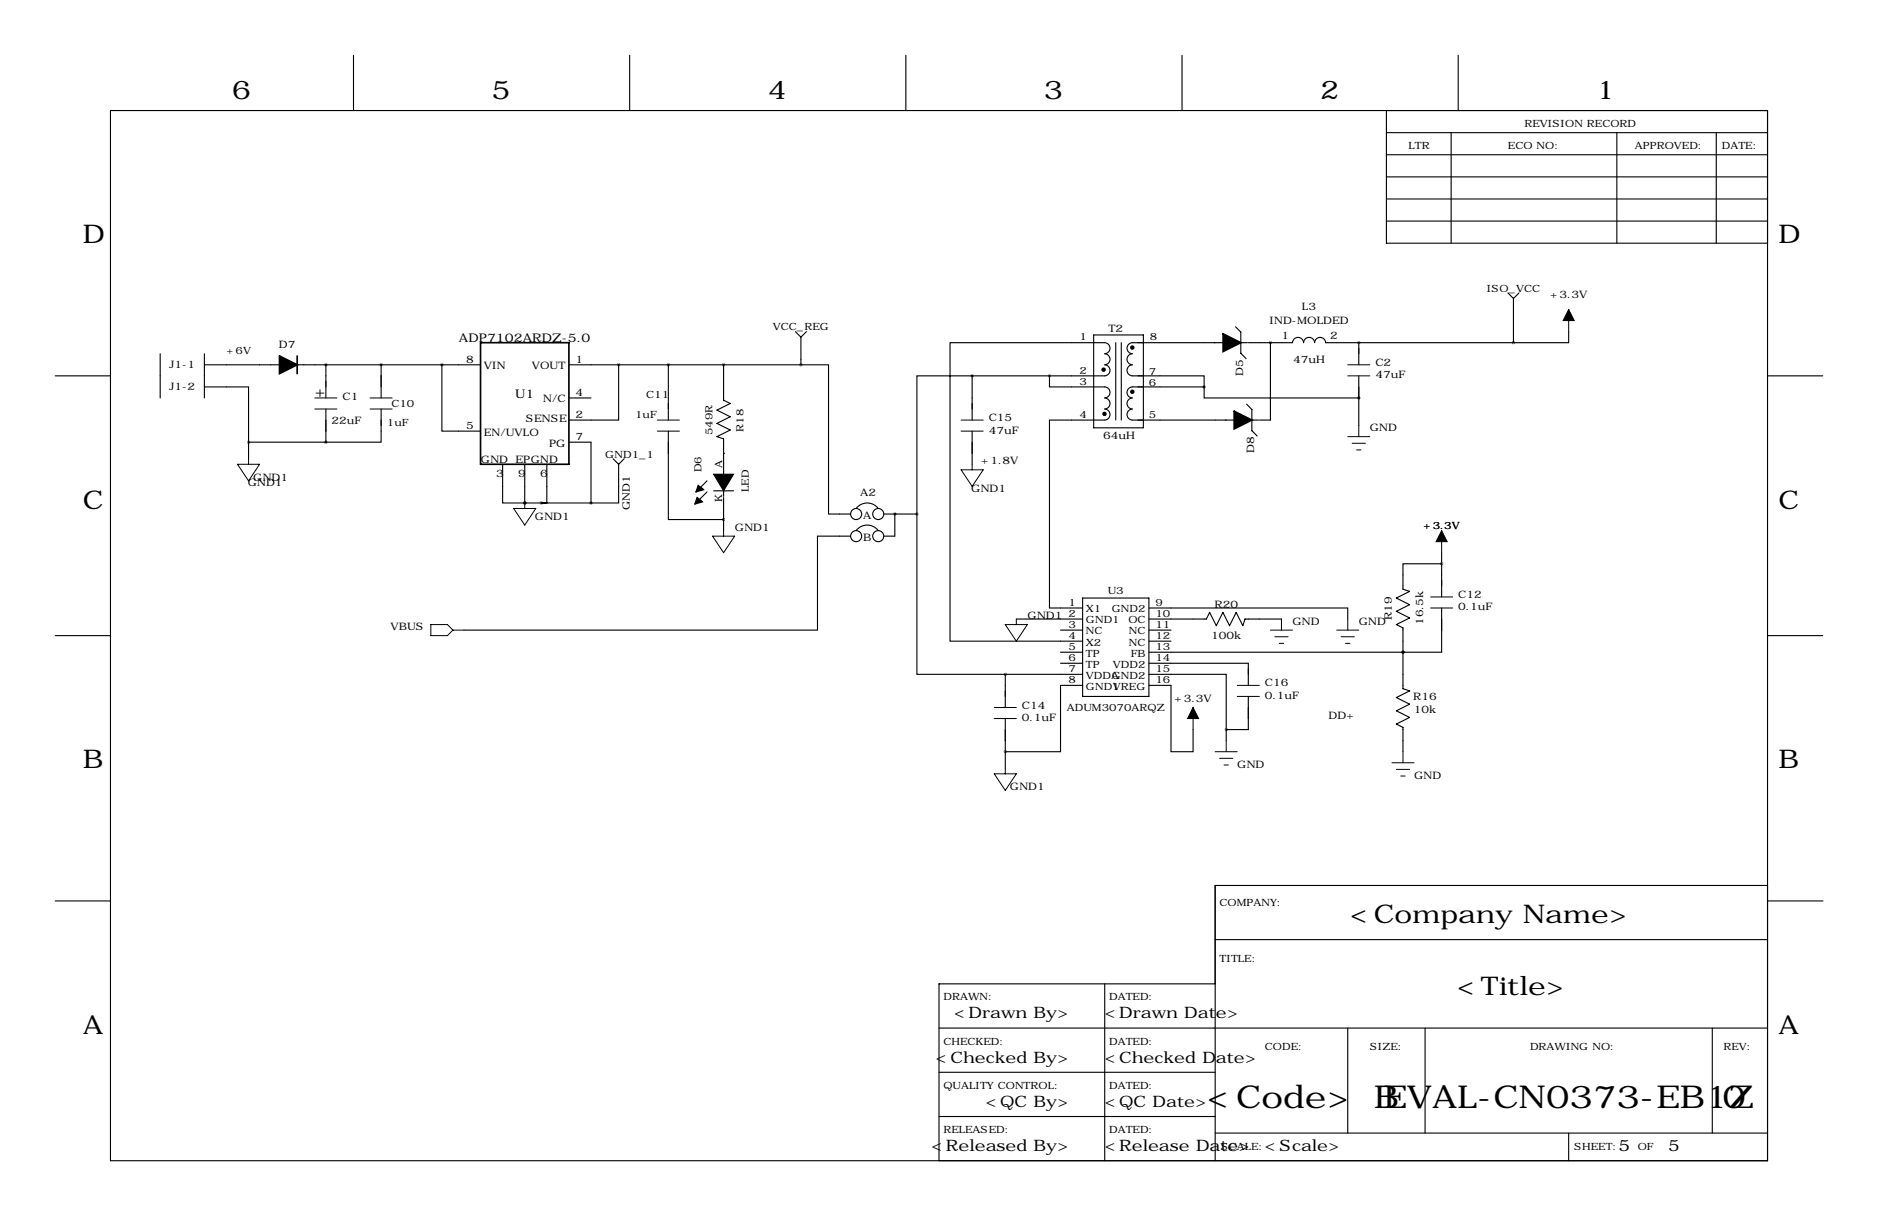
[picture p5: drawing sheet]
<svg xmlns="http://www.w3.org/2000/svg" width="432mm" height="279mm" viewBox="0 0 432 279" stroke-linecap="round" stroke-linejoin="round" font-family="sans-serif">
<g fill="none" stroke="#000" stroke-width=".25">
<path d="M81.3 12.7v12.7M144.8 12.7v12.7M208.3 12.7v12.7M271.8 12.7v12.7M335.3 12.7v12.7M25.4 25.4h381v241.3h-381zM318.8 30.5h87.6M318.8 35.6h87.6M318.8 25.4v30.5h87.6M333.7 30.5v25.4M371.8 30.5v25.4M394.6 30.5v25.4"/>
<path d="M318.8 45.7h87.6M318.8 50.8h87.6M318.8 40.6h87.6M182.9 76.2l1.2 1.3M184.1 77.5v6.3M185.4 76.2l-1.3 1.3M251.5 77h11.4v21.3h-11.4zM256.5 78.7v17.8M257.8 78.7v17.8M281.2 78.7h-20.9a1.27 1.27 0 0 0-1.2 1.3 1.27 1.27 0 0 0 1.2 1.3 1.27 1.27 0 0 0-1.2 1.3 1.27 1.27 0 0 0 1.2 1.2 1.27 1.27 0 0 0-1.2 1.3 1.27 1.27 0 0 0 1.2 1.3h16.6v2.5M284.1 75.1l1.2 1.2v4.9l1.2 1.2M285.3 78.7h1.5"/>
<path d="M287 78.7h10.2a1.27 1.27 0 0 1 1.3-1.2 1.27 1.27 0 0 1 1.2 1.2 1.27 1.27 0 0 1 1.3-1.2 1.27 1.27 0 0 1 1.3 1.2 1.27 1.27 0 0 1 1.2-1.2 1.27 1.27 0 0 1 1.3 1.2h43.2M292.1 78.7v17.8h-2.5M312.4 78.7h.1M312.4 78.7v5.1M346.7 67.3l1.3 1.3M348 68.6v10.1M349.2 67.3l-1.2 1.3M360.7 76.2v2.5h-12.7M12.7 86.4h12.7M36.8 81.3v10.1M47 88.9h10.1v12.7M47 81.3v10.1"/>
<path d="M47 83.8h17.3M68.3 83.8h42.2M74.9 83.8v7.6M74.9 94v7.6M87.6 94v7.6h-12.7M87.6 83.8v7.6M101.6 83.8v15.3h8.9M130.8 83.8h53.3M130.8 91.4h5.1M142.2 83.8v12.7h-11.4M153.7 99.1v20.3h12.7M153.7 83.8v12.7"/>
<path d="M166.4 83.8v8.1l1.5 .8-3.1 1.5 3.1 1.6-3.1 1.5 3.1 1.5-3.1 1.5 1.6 .5v13.2M184.1 83.8h6.4v34.3h5.1M223.5 86.4h30.5a1.27 1.27 0 0 0 1.2-1.3 1.27 1.27 0 0 0-1.2-1.3 1.27 1.27 0 0 0 1.2-1.3 1.27 1.27 0 0 0-1.2-1.2 1.27 1.27 0 0 0 1.2-1.3 1.27 1.27 0 0 0-1.2-1.3h-35.6v68.6h30.5M223.5 86.4h-12.7v31.7M223.5 86.4v10.1M223.5 99.1v7.6M241.3 86.4v2.5h12.7a1.27 1.27 0 0 1 1.2 1.3 1.27 1.27 0 0 1-1.2 1.2 1.27 1.27 0 0 1 1.2 1.3 1.27 1.27 0 0 1-1.2 1.3 1.27 1.27 0 0 1 1.2 1.2 1.27 1.27 0 0 1-1.2 1.3h-12.7v43.2h7.6M276.9 88.9h-16.6a1.27 1.27 0 0 0-1.2 1.3 1.27 1.27 0 0 0 1.2 1.2 1.27 1.27 0 0 0-1.2 1.3 1.27 1.27 0 0 0 1.2 1.3 1.27 1.27 0 0 0-1.2 1.2 1.27 1.27 0 0 0 1.2 1.3h23.5M276.9 88.9v2.5h35.5M286.6 92.9l1.2 1.2v4.9l1.3 1.2M287.8 96.5h1.6M312.4 91.4h.1"/>
<path d="M312.4 86.4v11.4M406.4 86.4h12.7M57.1 101.6h17.8M57.1 101.6v3.8M115.6 106.7v8.9h5M120.6 115.6h.1M120.6 106.7v8.9M120.6 115.6h15.3M125.7 106.7v8.9h-1.2M130.8 101.6h5.1v14M141 105.4l1.2 1.3M142.2 106.7v8.9h-6.3"/>
<path d="M143.5 105.4l-1.3 1.3M162.6 110.5l-2.6 2.5M162.6 113l-2.6 2.6M164.1 112.8h4.6M166.4 104.1h.1M166.4 114.3v7.6M196.9 116.8a3.2 3.2 0 0 1 5 0M203.2 118.1h7.6M205.7 118.1h.1M205.7 118.1v5.1h-2.5M210.8 118.1v36.8h20.3M195.6 123.2h-7.6v21.6h-81.3"/>
<path d="M196.9 121.9a3.2 3.2 0 0 1 5 0M248.9 137.4h15.3v22.6h-15.3zM264.2 139.7h45.7v2.5M331.5 139.7v10.2h-8.9M331.5 129.5h-8.9v5.9l1.5 .5-3 1.5 3 1.5-3 1.6 3 1.5-3 1.5 1.5 .8v13.9l1.5 .6-3 1.5 3 1.5-3 1.5 3 1.5-3 1.6 1.5 .7v5.6M331.5 127v10.2M12.7 146h12.7M231.1 154.9h17.8M231.1 154.9v7.7M233.7 142.2h15.2M243.8 144.8h5.1M243.8 149.9h5.1"/>
<path d="M243.8 152.4h5.1M248.9 157.5h-5.1v15.2h-12.7M264.2 154.9h17.7v12.7M264.2 157.5h5v15.2h5.1v-5.1M264.2 142.2h13.2l.7-1.5 1.6 3.1 1.5-3.1 1.5 3.1 1.5-3.1 1.6 3.1 .5-1.6h8.3M264.2 144.8h5M264.2 147.3h5M264.2 149.9h58.4M264.2 152.4h22.8v5.1M322.6 149.9h.1M406.4 146h12.7M231.1 165.1v11.4"/>
<path d="M281.9 167.6v2.6M287 160v7.6h-5.1M12.7 207h12.7M279.4 215.9h127M406.4 203.5h-127v63.2M406.5 207h12.7M215.9 236.2h190.5M254 226.1v40.6M279.4 226.1h-63.5v40.6M309.9 236.2v24.1M327.7 236.2v24.1M393.7 236.2v24.1"/>
<path d="M215.9 246.4h63.5M215.9 256.5h63.5M279.4 260.3h127M360.7 260.3v6.4"/>
<circle cx="196.8" cy="118.1" r="1.27"/>
<circle cx="201.9" cy="118.1" r="1.27"/>
<circle cx="196.8" cy="123.2" r="1.27"/>
<circle cx="201.9" cy="123.2" r="1.27"/>
</g>
<g fill="none" stroke="#000" stroke-width=".23">
<path d="M360.7 71.1v5.1M72.4 94h5.1M72.4 91.4h5.1M85.1 94h5.1M85.1 91.4h5.1M151.1 96.5h5.1M151.1 99.1h5.1M221 96.5h5.1M221 99.1h5.1M309.9 83.8h5.1M309.9 86.4h5.1M312.4 97.8v2.5"/>
<path d="M54.6 106.7h5.1l-2.6 3.8zM57.1 105.4v1.3M118.1 116.8h5.1l-2.6 3.9zM120.6 115.6v1.2M221 107.9h5.1l-2.6 3.9zM223.5 106.7v1.2M309.9 100.3h5.1M310.9 101.9h3M311.9 103.4h1M163.8 123.2h5.1l-2.5 3.8zM166.4 121.9v1.3M328.9 137.2h5.1"/>
<path d="M328.9 139.7h5.1M331.5 121.9v5.1M99.1 143.5h3.8l1.2 1.3-1.2 1.2h-3.8zM104.1 144.8h2.6M231.1 143.5h5.1l-2.5 3.8zM233.7 142.2v1.3M284.5 157.5h5.1M292.1 144.8h5.1M293.1 146.3h3.1M294.1 147.8h1M294.6 142.2v2.6M307.3 144.8h5.1"/>
<path d="M308.4 146.3h3M309.4 147.8h1M309.9 142.2v2.6M228.6 162.6h5.1M228.6 165.1h5.1M228.6 177.8h5.1l-2.6 3.8zM231.1 176.5v1.3M274.3 162.6v5M279.4 172.7h5.1M280.4 174.2h3.1M281.4 175.8h1M281.9 170.2v2.5"/>
<path d="M284.5 160h5.1M320 175.3h5.1M321.1 176.8h3M322.1 178.3h1M322.6 172.7v2.6"/>
</g>
<path d="M160.3 114.3l1.2 1-1.7 .5zM160.5 111.5l1.3 1-1.8 .5zM166.4 109h2.3l-2.3 3.8zM164.1 109h2.3v3.8z" fill="#000" stroke="#000" stroke-width=".25"/>
<path d="M281.2 76.7l4.1 2-4.1 2.1zM64.3 81.8l4 2-4 2.1zM283.8 94.5l4 2-4 2.1z" fill="#000" stroke="#000" stroke-width=".38"/>
<path d="M110.5 78.7h20.3v28h-20.3zM68.3 81.8v4.1" fill="none" stroke="#000" stroke-width=".38"/>
<g fill="none" stroke="#000" stroke-width=".51">
<circle cx="260.3" cy="79.9" r=".25"/>
<circle cx="253.7" cy="84.9" r=".25"/>
<circle cx="253.9" cy="95.1" r=".25"/>
<circle cx="260.4" cy="90" r=".25"/>
</g>
<path d="M360.7 71.1l1.2 2.6h-2.5zM331.5 121.9l1.2 2.6h-2.5zM274.3 162.6l1.3 2.5h-2.6z" fill="#000" stroke="#000" stroke-width=".23"/>
<path d="M57.1 101.6a.05 .05 0 0 0 .1 0 .05 .05 0 0 0-.1 0zM281.9 167.6a.05 .05 0 0 0 .1 0 .05 .05 0 0 0-.1 0zM74.9 83.8a.05 .05 0 0 0 .1 0 .05 .05 0 0 0-.1 0zM74.9 101.6a.05 .05 0 0 0 .1 0 .05 .05 0 0 0-.1 0zM331.4 129.5a.05 .05 0 0 0 .1 0 .05 .05 0 0 0-.1 0zM231.1 154.9a.05 .05 0 0 0 .1 0 .05 .05 0 0 0-.1 0zM231.1 172.7a.05 .05 0 0 0 .1 0 .05 .05 0 0 0-.1 0zM166.3 119.4a.05 .05 0 0 0 .1 0 .05 .05 0 0 0-.1 0zM276.8 88.9a.05 .05 0 0 0 .1 0 .05 .05 0 0 0-.1 0zM205.7 118.1a.05 .05 0 0 0 .1 0 .05 .05 0 0 0-.1 0zM166.3 83.8a.05 .05 0 0 0 .1 0 .05 .05 0 0 0-.1 0zM184.1 83.8a.05 .05 0 0 0 .1 0 .05 .05 0 0 0-.1 0zM153.6 83.8a.05 .05 0 0 0 .1 0 .05 .05 0 0 0-.1 0zM87.6 83.8a.05 .05 0 0 0 .1 0 .05 .05 0 0 0-.1 0zM120.6 115.6a.05 .05 0 0 0 .1 0 .05 .05 0 0 0-.1 0zM142.2 83.8a.05 .05 0 0 0 .1 0 .05 .05 0 0 0-.1 0zM120.6 115.6a.05 .05 0 0 0 .1 0 .05 .05 0 0 0-.1 0zM124.4 115.6a.05 .05 0 0 0 .1 0 .05 .05 0 0 0-.1 0z" fill="#000" stroke="#000" stroke-width=".63"/>
<g font-size="7.3">
<text x="277.6" y="254.6">&lt;Code&gt;</text>
<text x="315.9" y="254.6">B</text>
<text x="318.1" y="254.6">EVAL-CN0373-EB1Z</text>
<text x="396.1" y="254.6">0</text>
</g>
<g font-size="5.9">
<text x="53.3" y="22.9">6</text>
<text x="113" y="22.9">5</text>
<text x="176.5" y="22.9">4</text>
<text x="240" y="22.9">3</text>
<text x="303.5" y="22.9">2</text>
<text x="367" y="22.9">1</text>
<text x="19" y="55.9">D</text>
<text x="408.9" y="55.9">D</text>
<text x="19" y="116.8">C</text>
<text x="408.9" y="116.8">C</text>
<text x="19" y="176.5">B</text>
<text x="408.9" y="176.5">B</text>
<text x="310.5" y="212.1">&lt;Company Name&gt;</text>
<text x="335.1" y="228.7">&lt;Title&gt;</text>
<text x="19" y="237.5">A</text>
<text x="408.9" y="237.5">A</text>
</g>
<g font-size="3.6">
<text x="72.4" y="91.2">+</text>
<text x="219.4" y="234">&lt;Drawn By&gt;</text>
<text x="254" y="234">&lt;Drawn Date&gt;</text>
<text x="215.2" y="244.2">&lt;Checked By&gt;</text>
<text x="254" y="244.2">&lt;Checked Date&gt;</text>
<text x="226.6" y="254.3">&lt;QC By&gt;</text>
<text x="254" y="254.3">&lt;QC Date&gt;</text>
<text x="214.2" y="264.5">&lt;Released By&gt;</text>
<text x="254" y="264.5">&lt;Release Date&gt;</text>
<text x="290.8" y="264.5">&lt;Scale&gt;</text>
<text x="372.1" y="264.5">5</text>
<text x="383.5" y="264.5">5</text>
</g>
<g font-size="2.7">
<text x="105.5" y="78.6">ADP7102ARDZ-5.0</text>
<text x="118.4" y="91.4">U1</text>
</g>
<g font-size="2.4">
<text x="299.4" y="71.1">L3</text>
<text x="356.4" y="68.6">+3.3V</text>
<text x="254.8" y="76.2">T2</text>
<text x="291.9" y="74.5">IND-MOLDED</text>
<text x="294.7" y="78">1</text>
<text x="305.8" y="78">2</text>
<text x="64.1" y="80">D7</text>
<text x="107.2" y="83.3">8</text>
<text x="132.3" y="83.3">1</text>
<text x="297.3" y="83.4">47uH</text>
<text x="38.9" y="84.6">J1-1</text>
<text x="38.9" y="89.7">J1-2</text>
<text x="111.3" y="84.9">VIN</text>
<text x="122.3" y="84.9">VOUT</text>
<text x="285.8" y="86.4" transform="rotate(-90 285.8 86.4)">D5</text>
<text x="316.2" y="84.1">C2</text>
<text x="316.2" y="86.9">47uF</text>
<text x="78.7" y="91.9">C1</text>
<text x="124.9" y="92.5">N/C</text>
<text x="132.3" y="90.9">4</text>
<text x="76.2" y="97.3">22uF</text>
<text x="107.2" y="98.6">5</text>
<text x="111.3" y="100.1">EN/UVLO</text>
<text x="120.9" y="97.1">SENSE</text>
<text x="132.3" y="96">2</text>
<text x="132.3" y="101.1">7</text>
<text x="227.3" y="96.8">C15</text>
<text x="227.3" y="99.6">47uF</text>
<text x="253.6" y="100.9">64uH</text>
<text x="315" y="99.1">GND</text>
<text x="110.6" y="106.4">GND</text>
<text x="118.5" y="106.4">EPGND</text>
<text x="126.2" y="102.6">PG</text>
<text x="225.6" y="106.7">+1.8V</text>
<text x="288.4" y="104.1" transform="rotate(-90 288.4 104.1)">D8</text>
<text x="57" y="111.8">GND1</text>
<text x="58.2" y="110.5">GND1</text>
<text x="114" y="109.5">3</text>
<text x="119.1" y="109.5">9</text>
<text x="124.2" y="109.5">6</text>
<text x="223.3" y="113">GND1</text>
<text x="123" y="119.4">GND1</text>
<text x="144.8" y="117.2" transform="rotate(-90 144.8 117.2)">GND1</text>
<text x="197.8" y="114">A2</text>
<text x="198.4" y="119.1">A</text>
<text x="169" y="121.9">GND1</text>
<text x="198.4" y="124.2">B</text>
<text x="335.3" y="137.4">C12</text>
<text x="236.3" y="142.2">GND1</text>
<text x="279.2" y="139.7">R20</text>
<text x="297.2" y="143.5">GND</text>
<text x="312.4" y="143.5">GND</text>
<text x="320" y="142.4" transform="rotate(-90 320 142.4)">R19</text>
<text x="327.2" y="143.6" transform="rotate(-90 327.2 143.6)">16.5k</text>
<text x="335.3" y="140.3">0.1uF</text>
<text x="89.8" y="144.8">VBUS</text>
<text x="278.5" y="146.9">100k</text>
<text x="270" y="161.3">+3.3V</text>
<text x="290.8" y="157.7">C16</text>
<text x="290.8" y="160.6">0.1uF</text>
<text x="324.9" y="160.8">R16</text>
<text x="234.9" y="162.8">C14</text>
<text x="234.9" y="165.7">0.1uF</text>
<text x="305.5" y="165.1">DD+</text>
<text x="325.1" y="163.8">10k</text>
<text x="284.5" y="176.5">GND</text>
<text x="325.1" y="179.1">GND</text>
<text x="232.2" y="181.6">GND1</text>
</g>
<g font-size="2.3">
<text x="350.5" y="29.2">REVISION RECORD</text>
<text x="323.8" y="34.3">LTR</text>
<text x="346.7" y="34.3">ECO NO:</text>
<text x="375.9" y="34.3">APPROVED:</text>
<text x="395.9" y="34.3">DATE:</text>
<text x="341.9" y="67">ISO_VCC</text>
<text x="177.7" y="75.9">VCC_REG</text>
<text x="52.1" y="81.3">+6V</text>
<text x="248.2" y="78.2">1</text>
<text x="264.4" y="78.2">8</text>
<text x="248.2" y="85.9">2</text>
<text x="248.2" y="88.4">3</text>
<text x="264.2" y="88.6">6</text>
<text x="264.2" y="86.1">7</text>
<text x="90" y="93.5">C10</text>
<text x="146" y="96">1uF</text>
<text x="148.6" y="91.4">C11</text>
<text x="89" y="97.8">1uF</text>
<text x="163.8" y="100" transform="rotate(-90 163.8 100)">549R</text>
<text x="170.9" y="99.2" transform="rotate(-90 170.9 99.2)">R18</text>
<text x="248.2" y="96">4</text>
<text x="264.2" y="96">5</text>
<text x="139.2" y="105.1">GND1_1</text>
<text x="166" y="107.4" transform="rotate(-90 166 107.4)">A</text>
<text x="161.3" y="108.5" transform="rotate(-90 161.3 108.5)">D6</text>
<text x="172.2" y="113.1" transform="rotate(-90 172.2 113.1)">LED</text>
<text x="166" y="115.4" transform="rotate(-90 166 115.4)">K</text>
<text x="327.3" y="121.7">+3.3V</text>
<text x="254.7" y="136.4">U3</text>
<text x="245.7" y="139.2">1</text>
<text x="245.7" y="141.7">2</text>
<text x="249.7" y="140.7">X1</text>
<text x="249.7" y="143.2">GND1</text>
<text x="255.6" y="140.7">GND2</text>
<text x="259.4" y="143.2">OC</text>
<text x="265.7" y="139.2">9</text>
<text x="265.7" y="141.7">10</text>
<text x="245.7" y="144.3">3</text>
<text x="245.7" y="146.8">4</text>
<text x="245.7" y="149.4">5</text>
<text x="249.7" y="145.8">NC</text>
<text x="249.7" y="148.3">X2</text>
<text x="259.6" y="145.8">NC</text>
<text x="259.6" y="148.3">NC</text>
<text x="265.7" y="144.3">11</text>
<text x="265.7" y="146.8">12</text>
<text x="265.7" y="149.4">13</text>
<text x="245.7" y="151.9">6</text>
<text x="245.7" y="154.4">7</text>
<text x="249.7" y="150.9">TP</text>
<text x="249.7" y="153.4">TP</text>
<text x="249.7" y="155.9">VDDA</text>
<text x="255.6" y="155.9">GND2</text>
<text x="255.9" y="153.4">VDD2</text>
<text x="260" y="150.9">FB</text>
<text x="265.7" y="151.9">14</text>
<text x="265.7" y="154.4">15</text>
<text x="245.7" y="157">8</text>
<text x="249.7" y="158.5">GND1</text>
<text x="255.9" y="158.5">VREG</text>
<text x="265.7" y="157">16</text>
<text x="245.3" y="163.3">ADUM3070ARQZ</text>
<text x="280.4" y="208.3">COMPANY:</text>
<text x="280.4" y="221">TITLE:</text>
<text x="216.9" y="229.9">DRAWN:</text>
<text x="255" y="229.9">DATED:</text>
<text x="216.9" y="240">CHECKED:</text>
<text x="255" y="240">DATED:</text>
<text x="290.8" y="241.3">CODE:</text>
<text x="315" y="241.3">SIZE:</text>
<text x="351.8" y="241.3">DRAWING NO:</text>
<text x="396.2" y="241.3">REV:</text>
<text x="216.9" y="250.2">QUALITY CONTROL:</text>
<text x="255" y="250.2">DATED:</text>
<text x="216.9" y="260.3">RELEASED:</text>
<text x="255" y="260.3">DATED:</text>
<text x="280.7" y="264.2">SCALE:</text>
<text x="361.9" y="264.2">SHEET:</text>
<text x="376.6" y="264.2">OF</text>
</g>
</svg>
